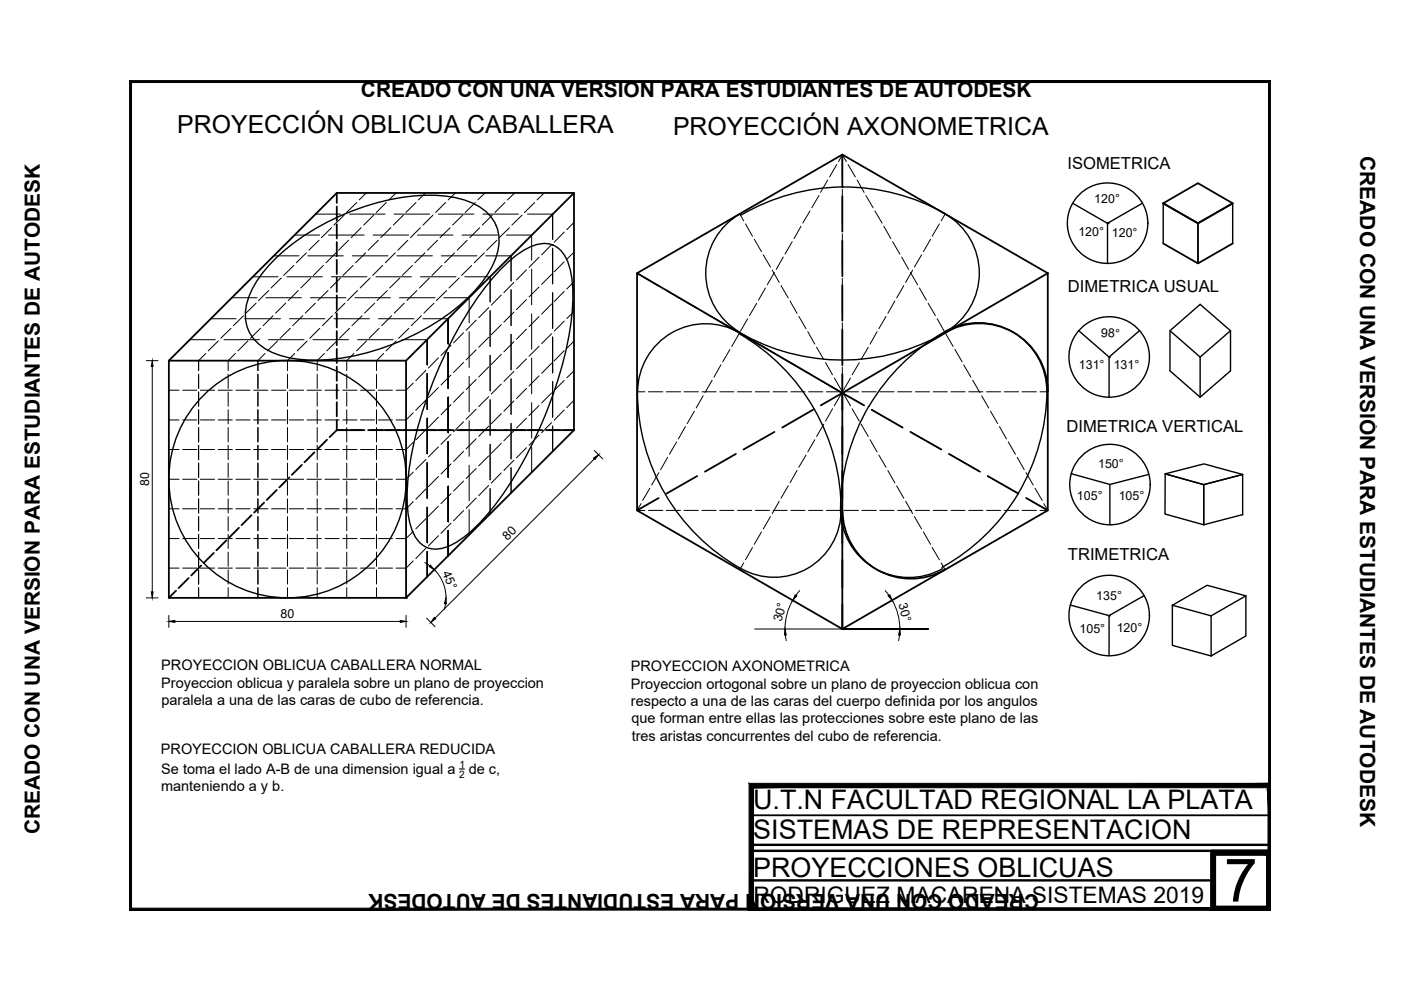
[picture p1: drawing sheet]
<svg xmlns="http://www.w3.org/2000/svg" width="297mm" height="210mm" viewBox="0 0 297 210" stroke-linecap="round" stroke-linejoin="round" font-family="sans-serif">
<!-- layer: Cubo -->
<g fill="#000">
<circle cx="234.8" cy="47.3" r=".19"/>
<circle cx="86.1" cy="126.8" r=".19"/>
<circle cx="253.8" cy="180.5" r=".19"/>
</g>
<!-- layer: 0 -->
<g fill="#000" stroke="#000" stroke-width=".21">
<path d="M256.8 181.3l.9 10.9v-10.9zM256.8 181.3l.9 10.9h-.9z"/>
<path d="M256.8 180.4l12.5 .9v-.9zM256.8 180.4l12.5 .9h-12.5z"/>
<path d="M268.5 181.3l.8 10.9v-10.9zM268.5 181.3l.8 10.9h-.8z"/>
<path d="M256.8 192.2l12.5 .8v-.8zM256.8 192.2l12.5 .8h-12.5z"/>
</g>
<!-- layer: Marcos y rotulo -->
<g fill="#000" stroke="#000" stroke-width=".21">
<path d="M27.4 17l.5 .5 241.5-.5zM27.9 17.5l241.5-.5-.4 .5zM269.4 17l-.4 .5z"/>
<path d="M269.4 17l-.4 .5 .4 175.5zM269 17.5l.4 175.5-.4-.5zM269 192.5l.4 .5z"/>
<path d="M158.8 166.1l1 .9 109.6-.9zM159.8 167l109.6-.9-.6 .9zM269.4 166.1l-.6 .9 .6-.6z"/>
<path d="M269.4 166.4l-.6 .6 .6 26zM268.8 167l.6 26-.6-.5zM268.8 192.5l.6 .5z"/>
<path d="M159.2 193h110.1l-.5-.5zM159.2 193l.6-.5h109zM158.8 193h.4l.6-.5zM159.8 167v25.5l-1 .5zM158.8 166.1v26.9l1-26z"/>
<path d="M27.5 193h241.9l-.4-.5zM27.5 193l.4-.5h241.1zM27.4 193l.5-.5zM27.9 17.5v175l-.5 .5zM27.4 17v176l.5-175.5z"/>
</g>
<path d="M159.3 166.6v6.3zM159.3 172.9v4.1M159.3 172.9v6.2h110M269.4 172.9l-.1-6.3v10.5M159.3 180.4v4.1M159.3 186.7h97.5M256.8 180.4h12.6v12.6h-12.6zM269.3 180.4h-110v-1.3v13.9" fill="none" stroke="#000" stroke-width=".51"/>
<path d="M159.3 172.9h110.1" fill="none" stroke="#000" stroke-width=".38"/>
<!-- layer: 0 -->
<path d="M97.4 163h1.1M257.7 181.3h10.8v10.9h-10.8z" fill="none" stroke="#000" stroke-width=".25"/>
<!-- layer: Cubo -->
<path d="M121.7 40.9l-35.6 35.6M135.1 57.9l43.5-25.1 43.6 25.1v50.3l-43.6 25.2-43.5-25.2zM135.1 57.9l43.5 25.4 43.6-25.4M246.6 43.1l7.4-4.3 7.4 4.3-7.4 4.2zM246.6 51.6l7.4 4.3 7.4-4.3M35.8 76.5l35.6-35.6h50.3v50.3l-35.6 35.6M35.8 76.5h50.3v50.3h-50.3z" fill="none" stroke="#000" stroke-width=".38"/>
<!-- layer: Cubo2 -->
<g fill="none" stroke="#000" stroke-width=".38">
<path d="M178.6 32.8v6.9M71.4 40.9v2.1M71.4 43.8v3M71.4 47.6v3M71.4 51.3v3M71.4 55.1v3M71.4 58.9v3M178.6 41.6v7.5M178.6 51v7.6M71.4 62.6v3.1M71.4 66.4v3M71.4 70.2v3"/>
<path d="M71.4 74v3M71.4 77.7v3M178.6 60.5v7.5M178.6 69.9v7.5M178.6 79.3v9.3M64 98.6l-2.1 2.1M66.7 95.9l-2.2 2.1M69.3 93.2l-2.1 2.1M71.4 89v2.2l-1.5 1.5M71.4 91.2h5.9M71.4 81.5v3M71.4 85.3v3"/>
<path d="M78 91.2h18.2M96.9 91.2h18.1M115.8 91.2h5.9M156 96.2l-6.5 3.8M164.2 91.6l-6.6 3.7M172.4 86.9l-6.6 3.7M174 86l4.6-2.7 4.6 2.7M178.6 88.7v9.3M178.6 98.2v9.2M184.8 86.9l6.6 3.7M193 91.6l6.6 3.7M201.2 96.2l6.6 3.8"/>
<path d="M42.7 119.9l-2.2 2.1M45.3 117.2l-2.1 2.2M48 114.6l-2.1 2.1M50.7 111.9l-2.2 2.1M53.3 109.2l-2.1 2.2M56 106.6l-2.1 2.1M58.7 103.9l-2.2 2.1M61.3 101.2l-2.1 2.1M139.6 105.6l-4.5 2.6M147.8 100.9l-6.5 3.8M178.6 107.6v9.3M178.6 117v9.3"/>
<path d="M209.4 100.9l6.5 3.8M217.6 105.6l4.6 2.6M37.3 125.2l-1.5 1.6M40 122.6l-2.1 2.1M178.6 126.5v6.9"/>
</g>
<!-- layer: lineas -->
<g fill="none" stroke="#000" stroke-width=".21">
<path d="M175.5 38.2l-1.5 2.6M177.4 34.9l-1.5 2.6M177.8 34.3l.8-1.5 .8 1.5M178.6 32.8v5.4M179.8 34.9l1.5 2.6M181.7 38.2l1.5 2.6M53.6 58.7h5.4M58 54.2h5.4M59.6 58.9l-2.1 2.2M60.8 58.7h7.6M62.3 56.3l-2.2 2.1M62.4 49.8h5.4"/>
<path d="M65 53.6l-2.2 2.1M65.3 54.2h7.5M65.9 58.9l-2.1 2.2M66.9 45.4h5.3M67.6 50.9l-2.1 2.2M68.6 56.3l-2.2 2.1M69.7 49.8h7.5M70.3 58.7h7.5M70.3 48.3l-2.2 2.1M71.2 53.6l-2.1 2.1M72.2 58.9l-2.2 2.2M73 45.6l-2.2 2.1"/>
<path d="M73.9 50.9l-2.1 2.2M74.1 45.4h7.5M74.7 54.2h7.5M74.9 56.3l-2.2 2.1M75.6 42.9l-2.1 2.2M76.6 48.3l-2.1 2.1M77.5 53.6l-2.1 2.1M77.7 40.9l-1.6 1.5M78.5 58.9l-2.1 2.2M79.1 49.8h7.5M79.2 45.6l-2.1 2.1M79.7 58.7h7.5"/>
<path d="M80.2 50.9l-2.2 2.2M81.1 56.3l-2.1 2.1M81.9 42.9l-2.1 2.2M82.9 48.3l-2.2 2.1M83.6 45.4h7.5M83.8 53.6l-2.1 2.1M84 40.9l-1.5 1.5M84.1 54.2h7.6M84.8 58.9l-2.2 2.2M85.5 45.6l-2.1 2.1M86.5 50.9l-2.1 2.2M87.4 56.3l-2.1 2.1"/>
<path d="M88.2 42.9l-2.2 2.2M88.5 49.8h7.5M89.1 48.3l-2.1 2.1M89.1 58.7h7.6M90.1 53.6l-2.1 2.1M90.2 40.9l-1.5 1.5M91 58.9l-2.1 2.2M91.8 45.6l-2.1 2.1M92.8 50.9l-2.2 2.2M92.9 45.4h7.6M93.6 54.2h7.5M93.7 56.3l-2.1 2.1"/>
<path d="M94.5 42.9l-2.1 2.2M95.4 48.3l-2.1 2.1M96.4 53.6l-2.1 2.1M96.5 40.9l-1.5 1.5M97.4 58.9l-2.2 2.2M97.9 49.8h7.6M98.1 45.6l-2.1 2.1M98.5 58.7h5.4v5.3M99 50.9l-2.1 2.2M100 56.3l-2.1 2.1M100.8 42.9l-2.2 2.2M101.7 48.3l-2.1 2.1"/>
<path d="M102.4 45.4h7.5M102.7 53.6l-2.2 2.1M102.8 40.9l-1.5 1.5M103 54.2h5.4v5.4M104.4 45.6l-2.1 2.1M105.4 50.9l-2.2 2.2M107 42.9l-2.1 2.2M107.4 49.8h5.3v5.4M108 48.3l-2.1 2.1M109 59.9l-2.2 2.1M109.1 40.9l-1.5 1.5M110.7 45.6l-2.2 2.1"/>
<path d="M111.6 57.2l-2.1 2.2M111.8 45.4h5.4v5.3M112.7 57.1v7.5M113.4 42.9l-2.2 2.2M114.3 54.5l-2.1 2.2M115.4 40.9l-1.5 1.5M117 58.2l-2.2 2.1M117 51.9l-2.2 2.1M117.2 52.6v7.6M119.6 55.5l-2.1 2.1M119.6 49.2l-2.1 2.2M121.7 59.7l-1.5 1.6"/>
<path d="M121.7 53.5l-1.5 1.5M121.7 47.2l-1.5 1.5M135.1 57.9h.1M156.8 45.4l.9 1.4M158.1 47.5l1.4 2.6M159.9 50.7l1.5 2.7M161.8 54l1.6 2.6M163.7 57.3l1.5 2.6M164.2 57.8l-1.5 2.6M166.1 54.5l-1.5 2.6M168 51.2l-1.6 2.7M169.8 48l-1.5 2.6"/>
<path d="M171.7 44.7l-1.5 2.6M173.6 41.5l-1.5 2.5M178.6 40.1v7.6M178.6 49.6v7.5M178.6 59v7.6M183.6 41.5l1.5 2.5M185.5 44.7l1.5 2.6M187.4 48l1.5 2.6M189.3 51.2l1.5 2.7M191.2 54.5l1.4 2.6M193 57.8l1.5 2.6M193.5 57.3l-1.5 2.6"/>
<path d="M195.4 54l-1.5 2.6M197.3 50.7l-1.5 2.7M199.2 47.5l-1.6 2.6M200.4 45.4l-.9 1.4M40.3 72h5.3M42.1 79.3v3.1M43.6 74.9l-1.5 1.6v2.1M44.7 67.6h5.4M46.3 72.3l-2.2 2.1M47.5 72h7.5M48.4 79.3v3.1M49 69.6l-2.2 2.1"/>
<path d="M49.1 63.1h5.4M49.9 74.9l-1.5 1.6v2.1M51.6 66.9l-2.1 2.2M51.9 67.6h7.6M52.6 72.3l-2.2 2.1M54.3 64.3l-2.2 2.1M54.7 79.3v3.1M55.2 69.6l-2.1 2.1M56.2 74.9l-1.5 1.6v2.1M56.4 63.1h7.5M56.9 72h7.6M57 61.6l-2.2 2.1"/>
<path d="M57.9 66.9l-2.1 2.2M58.9 72.3l-2.2 2.1M60.6 64.3l-2.2 2.1M60.9 79.3v3.1M61.4 67.6h7.5M61.5 69.6l-2.1 2.1M62.5 74.9l-1.6 1.6v2.1M63.2 61.6l-2.1 2.1M64.2 66.9l-2.2 2.2M65.1 72.3l-2.1 2.1M65.8 63.1h7.5M66.4 72h7.5"/>
<path d="M66.9 64.3l-2.2 2.1M67.3 79.3v3.1M67.8 69.6l-2.1 2.1M68.8 74.9l-1.5 1.6v2.1M69.5 61.6l-2.1 2.1M70.5 66.9l-2.1 2.2M70.8 67.6h7.5M71.4 72.3l-2.1 2.1M73.1 64.3l-2.1 2.1M73.5 79.3v3.1M74.1 69.6l-2.1 2.1M75 74.9l-1.5 1.6v2.1"/>
<path d="M75.3 63.1h7.5M75.8 61.6l-2.1 2.1M75.8 72h7.5M76.8 66.9l-2.2 2.2M77.7 72.3l-2.1 2.1M79.4 64.3l-2.1 2.1M79.8 79.3v3.1M80.2 67.6h7.6M80.4 69.6l-2.1 2.1M81.4 74.9l-1.6 1.6v2.1M82.1 61.6l-2.1 2.1M83 66.9l-2.1 2.2"/>
<path d="M84 72.3l-2.1 2.1M84.7 63.1h7.5M85.2 72h5.4v5.4M85.7 64.3l-2.1 2.1M86.7 69.6l-2.2 2.1M88.4 61.6l-2.1 2.1M89.4 66.9l-2.2 2.2M89.6 67.6h5.4v5.3M90.3 78.5l-2.1 2.2M90.5 72v5.4M90.5 79.2v7.6M90.6 79.2v7.6"/>
<path d="M92 64.3l-2.1 2.1M92.9 75.9l-2.1 2.1M94.1 63.1h5.4v5.4M94.7 61.6l-2.2 2.1M95 74.8v7.6M95.6 79.5l-2.1 2.1M95.6 73.2l-2.1 2.2M98.3 76.8l-2.1 2.2M98.3 70.5l-2.1 2.2M99.5 70.3v7.6M99.5 79.8v7.5M101 74.2l-2.2 2.1"/>
<path d="M101 67.9l-2.2 2.1M103.6 77.8l-2.1 2.1M103.6 71.5l-2.1 2.1M103.6 65.2l-2.1 2.2M103.9 65.9v7.6M103.9 75.3v7.6M106.3 75.1l-2.1 2.2M106.3 68.8l-2.1 2.2M106.3 62.5l-2.1 2.2M108.4 61.4v7.6M108.4 70.9v7.5M109 78.8l-2.2 2.1"/>
<path d="M109 72.4l-2.2 2.2M109 66.2l-2.2 2.1M111.6 76.1l-2.1 2.1M111.6 69.8l-2.1 2.1M111.6 63.5l-2.1 2.1M112.7 66.5v7.6M112.7 75.9v7.6M114.3 79.7l-2.1 2.1M114.3 73.4l-2.1 2.1M114.3 67.1l-2.1 2.2M114.3 60.8l-2.1 2.2M117 77l-2.2 2.2"/>
<path d="M117 70.8l-2.2 2.1M117 64.4l-2.2 2.2M117.2 62.1v7.5M117.2 71.5v7.6M119.6 74.4l-2.1 2.1M119.6 68.1l-2.1 2.1M119.6 61.8l-2.1 2.1M121.7 78.6l-1.5 1.5M121.7 72.3l-1.5 1.5M121.7 66.1l-1.5 1.4M139.7 60.7l-4.6-2.8 4.6 2.8M141.3 61.6l6.6 3.8"/>
<path d="M149.5 66.4l6.5 3.8M152.9 77.4l-1.5 2.6M154.8 74.1l-1.6 2.6M156.7 70.8l-1.6 2.7M157.6 71.1l6.6 3.8M158.5 67.6l-1.5 2.6M160.4 64.3l-1.5 2.6M162.3 61.1l-1.5 2.5M165.6 60.6l1.5 2.6M165.8 75.9l6.5 3.7M167.5 63.8l1.5 2.6M169.4 67.1l1.5 2.6"/>
<path d="M171.3 70.3l1.4 2.7M173.1 73.6l1.6 2.6M175 76.9l1.5 2.6M178.6 77.9v5.4l-4.7-2.7 9.3 5.4M178.6 68.4v7.6M182.2 76.9l-1.5 2.6M184.1 73.6l-1.5 2.6M186 70.3l-1.5 2.7M187.9 67.1l-1.6 2.6M189.7 63.8l-1.5 2.6M191.6 60.6l-1.5 2.6M194.9 61.1l1.5 2.5"/>
<path d="M196.8 64.3l1.5 2.6M198.7 67.6l1.5 2.6M200.6 70.8l1.5 2.7M202.5 74.1l1.5 2.6M204.3 77.4l1.6 2.6M35.8 82.7h2.2M35.8 89h2.2M35.8 95.3h2.2M38.7 82.7h3M38.7 89h3M38.7 95.3h3M42.1 83.1v3"/>
<path d="M42.1 86.9v3M42.1 90.6v3.1M42.1 94.4v3.1M42.1 98.2v3M42.5 82.7h3M42.5 89h3M42.5 95.3h3M46.3 82.7h3M46.3 89h3M46.3 95.3h3M48.4 83.1v3M48.4 86.9v3"/>
<path d="M48.4 90.6v3.1M48.4 94.4v3.1M48.4 98.2v3M50 82.7h3M50 89h3M50 95.3h3M53.8 82.7h3M53.8 89h3M53.8 95.3h3M54.7 83.1v3M54.7 86.9v3M54.7 90.6v3.1"/>
<path d="M54.7 94.4v3.1M54.7 98.2v3M57.6 82.7h3M57.6 89h3M57.6 95.3h3M60.9 83.1v3M60.9 86.9v3M60.9 90.6v3.1M60.9 94.4v3.1M60.9 98.2v3M61.3 82.7h3.1M61.3 89h3.1"/>
<path d="M61.3 95.3h3.1M65.1 82.7h3M65.1 89h3M65.1 95.3h3M67.3 83.1v3M67.3 86.9v3M67.3 90.6v3.1M67.3 94.4v3.1M67.3 98.2v3M68.9 82.7h3M68.9 89h3M68.9 95.3h3"/>
<path d="M72.7 82.7h3M72.7 89h3M72.7 95.3h3M73.5 83.1v3M73.5 86.9v3M73.5 90.6v3.1M73.5 94.4v3.1M73.5 98.2v3M76.4 82.7h3M76.4 89h3M76.4 95.3h3M79.8 83.1v3"/>
<path d="M79.8 86.9v3M79.8 90.6v3.1M79.8 94.4v3.1M79.8 98.2v3M80.2 82.7h3M80.2 89h3M80.2 95.3h3M87.6 81.2l-1.5 1.5h-2.1M87.6 87.5l-1.5 1.5h-2.1M87.6 93.8l-1.5 1.5h-2.1M90.3 97.4l-2.1 2.1M90.3 91.1l-2.1 2.2"/>
<path d="M90.3 84.9l-2.1 2.1M90.5 88.7v7.5M90.5 98.1v7.5M90.6 88.7v7.5M90.6 98.1v7.5M92.9 94.8l-2.1 2.1M92.9 88.4l-2.1 2.2M92.9 82.2l-2.1 2.1M95 84.2v7.6M95 93.7v7.5M95.6 98.4l-2.1 2.1M95.6 92.1l-2.1 2.1"/>
<path d="M95.6 85.8l-2.1 2.1M98.3 95.7l-2.1 2.1M98.3 89.4l-2.1 2.1M98.3 83.1l-2.1 2.2M99.5 89.2v7.5M99.5 98.7v7.5M101 99.3l-2.2 2.1M101 93l-2.2 2.2M101 86.8l-2.2 2.1M101 80.4l-2.2 2.2M103.6 96.7l-2.1 2.1M103.6 90.4l-2.1 2.1"/>
<path d="M103.6 84.1l-2.1 2.1M103.9 84.8v7.5M103.9 94.2v7.5M106.3 94l-2.1 2.1M106.3 87.7l-2.1 2.1M106.3 81.4l-2.1 2.1M108.4 80.3v7.6M108.4 89.8v7.5M108.4 99.2v5.3M109 97.6l-2.2 2.2M109 91.3l-2.2 2.1M109 85l-2.2 2.2"/>
<path d="M111.6 94.9l-2.1 2.2M111.6 88.7l-2.1 2.1M111.6 82.4l-2.1 2.1M112.7 85.4v7.5M112.7 94.8v5.3M114.3 92.3l-2.1 2.1M114.3 86l-2.1 2.1M117 89.6l-2.2 2.2M117 83.3l-2.2 2.1M117.2 80.9v7.5M117.2 90.4v5.3M119.6 86.9l-2.1 2.2"/>
<path d="M119.6 80.7l-2.1 2.1M121.7 84.9l-1.5 1.5M135.1 83.1h1.6M137.5 83.1h3M141.3 83.1h3M141.5 97l-1.4 2.6M143.5 93.7l-1.6 2.6M145 83.1h3.1M145.3 90.4l-1.5 2.7M147.2 87.2l-1.5 2.6M148.8 83.1h3M149.1 83.9l-1.5 2.6"/>
<path d="M151 80.6l-1.5 2.6M152.6 83.1h3M156.4 83.1h3M160.1 83.1h3M163.9 83.1h3M167.7 83.1h3M169 99.8l-1.5 2.6M170.9 96.5l-1.5 2.6M171.4 83.1h3M172.7 93.2l-1.4 2.6M174.7 89.9l-1.6 2.7M175.2 83.1h3.1"/>
<path d="M176.5 86.7l-1.5 2.6M176.9 80.2l1.5 2.6M178.4 83.4l-1.5 2.6M178.8 83.4l1.5 2.6M179 83.1h3M180.3 80.2l-1.5 2.6M180.7 86.7l1.5 2.6M182.6 89.9l1.5 2.7M182.7 83.1h3.1M184.5 93.2l1.5 2.6M184.8 86.9l6.6 3.7M186.3 96.5l1.6 2.6"/>
<path d="M186.5 83.1h3.1M188.2 99.8l1.5 2.6M190.3 83.1h3M193 91.6l6.6 3.7M194.1 83.1h3M197.9 83.1h3M201.2 96.2l6.6 3.8M201.6 83.1h3M205.4 83.1h3M206.2 80.6l1.6 2.6M208.1 83.9l1.5 2.6M209.2 83.1h3"/>
<path d="M210 87.2l1.5 2.6M211.9 90.4l1.5 2.7M212.9 83.1h3.1M213.8 93.7l1.5 2.6M215.7 97l1.5 2.6M216.7 83.1h3M220.5 83.1h1.7M35.8 101.6h2.2M35.8 107.9h2.2M35.8 114.2h2.2M38.7 101.6h3M38.7 107.9h3"/>
<path d="M38.7 114.2h3M42.1 102v3M42.1 105.8v3M42.1 109.5v3M42.1 113.3v3M42.1 117.1v3M42.5 101.6h3M42.5 107.9h3M42.5 114.2h3M46.3 101.6h3M46.3 107.9h3M46.3 114.2h3"/>
<path d="M48.4 102v3M48.4 105.8v3M48.4 109.5v3M48.4 113.3v3M48.4 117.1v3M50 101.6h3M50 107.9h3M50 114.2h3M53.8 101.6h3M53.8 107.9h3M53.8 114.2h3M54.7 102v3"/>
<path d="M54.7 105.8v3M54.7 109.5v3M54.7 113.3v3M54.7 117.1v3M57.6 101.6h3M57.6 107.9h3M57.6 114.2h3M60.9 102v3M60.9 105.8v3M60.9 109.5v3M60.9 113.3v3M60.9 117.1v3"/>
<path d="M61.3 101.6h3.1M61.3 107.9h3.1M61.3 114.2h3.1M65.1 101.6h3M65.1 107.9h3M65.1 114.2h3M67.3 102v3M67.3 105.8v3M67.3 109.5v3M67.3 113.3v3M67.3 117.1v3M68.9 101.6h3"/>
<path d="M68.9 107.9h3M68.9 114.2h3M72.7 101.6h3M72.7 107.9h3M72.7 114.2h3M73.5 102v3M73.5 105.8v3M73.5 109.5v3M73.5 113.3v3M73.5 117.1v3M76.4 101.6h3M76.4 107.9h3"/>
<path d="M76.4 114.2h3M79.8 102v3M79.8 105.8v3M79.8 109.5v3M79.8 113.3v3M79.8 117.1v3M80.2 101.6h3M80.2 107.9h3M80.2 114.2h3M87.6 100.1l-1.5 1.5h-2.1M87.6 106.4l-1.5 1.5h-2.1M87.6 112.7l-1.5 1.5h-2.1"/>
<path d="M87.6 118.9l-1.5 1.6h-2.1M90.3 116.3l-2.1 2.1M90.3 110l-2.1 2.1M90.3 103.7l-2.1 2.1M90.5 107.5v7.6M90.5 116.9v5.4M90.6 107.5v7.6M90.6 116.9v5.4M92.9 113.6l-2.1 2.2M92.9 107.3l-2.1 2.1M92.9 101l-2.1 2.2M95 103.1v7.5"/>
<path d="M95 112.5v5.4M95.6 110.9l-2.1 2.2M95.6 104.7l-2.1 2.1M98.3 108.3l-2.1 2.1M98.3 102l-2.1 2.1M99.5 108v5.4M101 105.6l-2.2 2.2M103.6 102.9l-2.1 2.2M103.9 103.6v5.4M106.3 100.3l-2.1 2.1M135.9 106.8l-.8 1.4h1.6M137.5 108.2h3"/>
<path d="M137.8 103.5l-1.5 2.6M139.7 100.2l-1.5 2.6M141.3 108.2h3M145 108.2h3.1M148.8 108.2h3M152.6 108.2h3M156.4 108.2h3M157.7 119.4l-.9 1.4M159.5 116.1l-1.4 2.6M160.1 108.2h3M161.4 112.8l-1.5 2.6M163.4 109.5l-1.6 2.7"/>
<path d="M163.9 108.2h3M165.2 106.3l-1.5 2.6M167.1 103l-1.5 2.6M167.7 108.2h3M171.4 108.2h3M175.2 108.2h3.1M179 108.2h3M182.7 108.2h3.1M186.5 108.2h3.1M190.1 103l1.5 2.6M190.3 108.2h3M192 106.3l1.5 2.6"/>
<path d="M193.9 109.5l1.5 2.7M194.1 108.2h3M195.8 112.8l1.5 2.6M197.6 116.1l1.6 2.6M197.9 108.2h3M199.5 119.4l.9 1.4M201.6 108.2h3M205.4 108.2h3M209.2 108.2h3M209.4 100.9l6.5 3.8M212.9 108.2h3.1M216.7 108.2h3"/>
<path d="M217.5 100.2l1.6 2.6M217.6 105.6l4.6 2.6M219.4 103.5l1.6 2.6M221.3 106.8l.9 1.4h-1.7M35.8 120.5h2.2M38.7 120.5h3M42.1 120.8v3M42.1 124.6v2.2M42.5 120.5h3M46.3 120.5h3M48.4 120.8v3M48.4 124.6v2.2"/>
<path d="M50 120.5h3M53.8 120.5h3M54.7 120.8v3M54.7 124.6v2.2M57.6 120.5h3M60.9 120.8v3M60.9 124.6v2.2M61.3 120.5h3.1M65.1 120.5h3M67.3 120.8v3M67.3 124.6v2.2M68.9 120.5h3"/>
<path d="M72.7 120.5h3M73.5 120.8v3M73.5 124.6v2.2M76.4 120.5h3M79.8 120.8v3M79.8 124.6v2.2M80.2 120.5h3"/>
</g>
<!-- layer: Elipces -->
<g fill="none" stroke="#000" stroke-width=".3">
<path d="M58.2 55a51 51 0 0 1 32.4-13.6 18.7 18.7 0 0 1 12.3 3.4 8.4 8.4 0 0 1 2.3 9.5 25.6 25.6 0 0 1-8.6 11.2 51.5 51.5 0 0 1-29.4 10.9 18.7 18.7 0 0 1-12.3-3.4 8.4 8.4 0 0 1-2.3-9.6 22.1 22.1 0 0 1 5.6-8.4zM106.7 56.6a16.6 16.6 0 0 1 7.5-4.8 5 5 0 0 1 6 3.3 26.9 26.9 0 0 1 .8 13.8 88.5 88.5 0 0 1-17.2 39.6 25.1 25.1 0 0 1-9 7.4 5.2 5.2 0 0 1-7.2-3 26.9 26.9 0 0 1-.8-13.8 88.5 88.5 0 0 1 17.2-39.5zM156.9 45.3a14.5 14.5 0 0 0 0 25.2M200.4 45.3a14.5 14.5 0 0 1 0 25.2M200.4 45.3a43.2 43.2 0 0 0-43.4 .3M227.4 43.1l7.4 4.2M234.8 47.3v8.6M242.2 43.1l-7.4 4.2M254 47.3v8.6M156.7 70.7a43.1 43.1 0 0 1 21.6 38.8 14.2 14.2 0 0 1-21.3 11M156.8 70.5a43.6 43.6 0 0 0 43.5 0M156.9 70.6a14.4 14.4 0 0 0-21.7 12.5"/>
<path d="M200.3 70.3a43.3 43.3 0 0 0-22 38.8 14.5 14.5 0 0 0 21.6 11.5M200.3 70.3a14.5 14.5 0 0 1 21.6 12.7M228.7 70.1l6.4 5.6M235.1 75.7v8.5M241.6 70.1l-6.5 5.6M135.2 83.1a43 43 0 0 0 21.8 37.4M222 83.1a43.8 43.8 0 0 1-6.2 21.6M215.9 104.7a43.4 43.4 0 0 1-16.2 15.6M227.1 100.4l8.2 2.3 8.2-2.1M235.3 102.8v8.5M247 100.5l8.2 2.3v8.5M263.5 100.6l-8.3 2.2"/>
<path d="M226.9 128.3l8.2 2.2v8.5M242.6 126.3l-7.5 4.2"/>
<circle cx="234.8" cy="47.3" r="8.5"/>
<circle cx="235.2" cy="75.7" r="8.5"/>
<circle cx="61" cy="101.6" r="25.2"/>
<circle cx="235.3" cy="102.7" r="8.5"/>
<circle cx="235.2" cy="130.5" r="8.5"/>
</g>
<path d="M246.6 43.1l7.4 4.2 7.4-4.2M200.3 70.5a14.5 14.5 0 0 1 21.9 12.6M178.6 108.3a14.5 14.5 0 0 0 21.8 12.5" fill="none" stroke="#000" stroke-width=".38"/>
<g fill="#000">
<circle cx="234.8" cy="47.3" r=".19"/>
<circle cx="235.1" cy="75.7" r=".19"/>
<circle cx="235.1" cy="130.5" r=".19"/>
</g>
<!-- layer: Cota -->
<g fill="none" stroke="#000" stroke-width=".21">
<path d="M234.8 47.3h.1M31 76.5h2.5M32.3 77.7v47.8M126 95.5l1.8 1.8M126 97.3l-33.8 33.8M90.1 119.3l1 .6M31 126.8h2.5M35.8 130.5v2.5M37.1 131.8h47.8M86.1 130.5v2.5M90.5 131.1l1.7 1.8M92.1 120.8a8.4 8.4 0 0 1 2.5 5.9"/>
<path d="M94.5 128l-.3 1.2M160 133.4h36.9h-18.3M166.5 134.6l.2 1.2M168.1 127.3a12.2 12.2 0 0 0-1.7 6M169.5 125.2l-.7 1M187.7 125.2l.8 1M189.2 127.3a12.2 12.2 0 0 1 1.6 6M190.7 134.6l-.2 1.2"/>
</g>
<path d="M32.3 76.5l.2 1.2h-.4zM125.8 97.1l1.1-.7-.8 1zM91 120.1l.3-.3 .8 1zM32.1 125.5h.4l-.2 1.3zM35.8 131.8l1.3-.3v.5zM84.9 131.5l1.2 .3-1.2 .2zM92.1 130.9l.3 .3-1.1 .8zM94.6 126.8v1.2h-.4zM166.4 133.4l.3 1.2h-.4zM168.6 126.1l.3 .2-.8 1zM188.3 126.3l.4-.2 .5 1.2zM190.8 133.4l.1 1.2h-.4z" fill="#000" stroke="#000" stroke-width=".21"/>
<!-- layer: Cubo -->
<g fill="none" stroke="#000" stroke-width=".3">
<path d="M246.6 43.1v8.5M254 47.3v8.6M261.4 43.1v8.5M248.1 70.1l6.4-5.6 6.4 5.6v8.5l-6.4 5.6-6.4-5.6zM248.1 70.1l6.4 5.6M260.9 70.1l-6.4 5.6v8.5M247 100.5l8.2 2.3v8.5M247 100.5l8.3-2.1 8.2 2.2-8.3 2.2M247 100.5v8.5l8.2 2.3M263.5 109.1l-8.3 2.2M263.5 100.6v8.5M248.6 128.3l8.2 2.3v8.5"/>
<path d="M248.6 128.3v8.5l8.2 2.3M264.1 126.3v8.5l-7.3 4.3M264.1 126.3l-8.2-2.2-7.3 4.2M264.1 126.3l-7.3 4.3"/>
</g>
<text font-size="12.7" x="259.5" y="191.1">7</text>
<g font-size="5.7">
<text x="159.7" y="171.5">U.T.N FACULTAD REGIONAL LA PLATA</text>
<text x="159.7" y="178">SISTEMAS DE REPRESENTACION</text>
<text x="159.7" y="185.9">PROYECCIONES OBLICUAS</text>
</g>
<g font-size="5.3">
<text x="37.6" y="28.2">PROYECCIÓN OBLICUA CABALLERA</text>
<text x="142.7" y="28.6">PROYECCIÓN AXONOMETRICA</text>
</g>
<text font-size="4.8" x="159.8" y="191.4">RODRIGUEZ MACARENA SISTEMAS 2019</text>
<g font-size="4.4">
<text x="76.5" y="20.5">CREADO CON UNA VERSIÓN PARA ESTUDIANTES DE AUTODESK</text>
<text x="288.4" y="33.1" transform="rotate(90 288.4 33.1)">CREADO CON UNA VERSIÓN PARA ESTUDIANTES DE AUTODESK</text>
<text x="8.4" y="176.9" transform="rotate(-90 8.4 176.9)">CREADO CON UNA VERSIÓN PARA ESTUDIANTES DE AUTODESK</text>
<text x="220.3" y="189.5" transform="rotate(-180 220.3 189.5)">CREADO CON UNA VERSIÓN PARA ESTUDIANTES DE AUTODESK</text>
</g>
<g font-size="3.5">
<text x="226.3" y="35.8">ISOMETRICA</text>
<text x="226.4" y="61.9">DIMETRICA USUAL</text>
<text x="226.1" y="91.5">DIMETRICA VERTICAL</text>
<text x="226.4" y="118.7">TRIMETRICA</text>
</g>
<g font-size="3.1">
<text x="34.2" y="142.1">PROYECCION OBLICUA CABALLERA NORMAL</text>
<text x="133.7" y="142.3">PROYECCION AXONOMETRICA</text>
<text x="34.2" y="145.8">Proyeccion oblicua y paralela sobre un plano de proyeccion</text>
<text x="34.2" y="149.5">paralela a una de las caras de cubo de referencia.</text>
<text x="133.7" y="146">Proyeccion ortogonal sobre un plano de proyeccion oblicua con</text>
<text x="133.8" y="149.7">respecto a una de las caras del cuerpo definida por los angulos</text>
<text x="133.9" y="153.4">que forman entre ellas las protecciones sobre este plano de las</text>
<text x="34.1" y="159.8">PROYECCION OBLICUA CABALLERA REDUCIDA</text>
<text x="133.9" y="157.1">tres aristas concurrentes del cubo de referencia.</text>
<text x="34.1" y="167.8">manteniendo a y b.</text>
<text x="34.2" y="164.1">Se toma el lado A-B de una dimension igual a</text>
<text x="99.4" y="164.1">de c,</text>
</g>
<g font-size="2.6">
<text x="232" y="43">120°</text>
<text x="228.6" y="50.1">120°</text>
<text x="235.7" y="50.2">120°</text>
<text x="233.4" y="71.4" transform="rotate(3 233.4 71.4)">98°</text>
<text x="228.8" y="78.3">131°</text>
<text x="236.1" y="78.3">131°</text>
<text x="232.8" y="99.2">150°</text>
<text x="31.6" y="103.1" transform="rotate(-90 31.6 103.1)">80</text>
<text x="228.3" y="106.1">105°</text>
<text x="237.2" y="106.1">105°</text>
<text x="107.6" y="114.7" transform="rotate(-45 107.6 114.7)">80</text>
<text x="93.8" y="121.5" transform="rotate(68 93.8 121.5)">45°</text>
<text x="59.5" y="131.1">80</text>
<text x="165.7" y="132" transform="rotate(-75 165.7 132)">30°</text>
<text x="190.5" y="128.2" transform="rotate(75 190.5 128.2)">30°</text>
<text x="232.4" y="127.1">135°</text>
<text x="228.9" y="134.1">105°</text>
<text x="236.8" y="134">120°</text>
</g>
<g font-size="2.2">
<text x="97.4" y="164.9">2</text>
<text x="97.4" y="162.8">1</text>
</g>
</svg>
